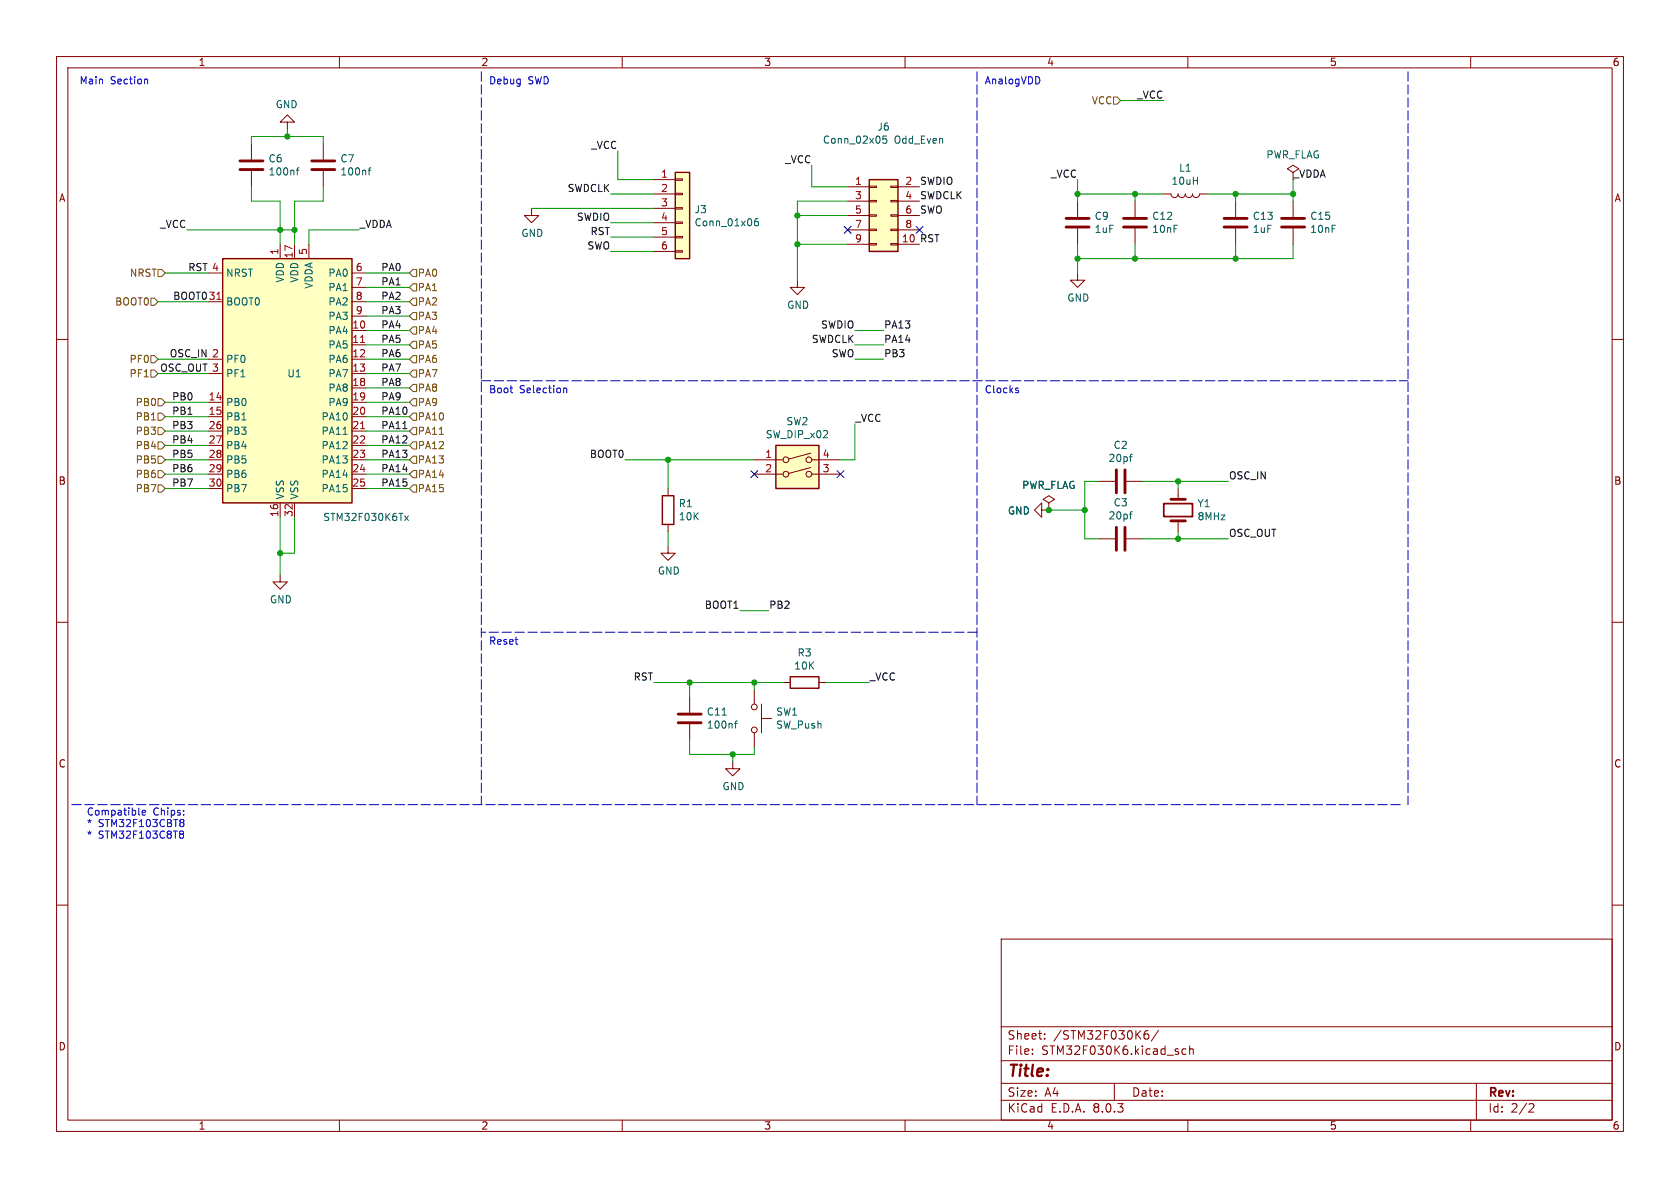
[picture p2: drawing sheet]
<svg xmlns="http://www.w3.org/2000/svg" width="297mm" height="210mm" viewBox="0 0 297 210" stroke-linecap="round" stroke-linejoin="round" font-family="sans-serif">
<g fill="none" stroke="#840000" stroke-width=".18">
<path d="M10 10h277v190h-277zM12 12h273v186h-273zM60 10v2M110 10v2M160 10v2M210 10v2M260 10v2M10 60h2M285 60h2M10 110h2M285 110h2M10 160h2"/>
<path d="M285 160h2M177 166h108v32h-108zM60 198v2M110 198v2M160 198v2M177 194.5h108M177 191.5h108M177 187.5h108M177 181.5h108M182.5 186.3v.1M182.5 185.5v.1M184.7 183.6v.1"/>
<path d="M184.7 182.8v.1M197 191.5v3M203 182.2a.59 .59 0 0 0-.8 .6v.6l.2 .2 .4 .1 .2-.1 .1-.5-.1-.3h-.5l-.3 .3M204.8 182.1l-1.3 2M209.7 185.5l-.5-.1-.2 .3v.4l.1 .2h.6M210 198v2M210.3 185.5l.2-.1 .4 .1 .1 .9M210.3 184.9v1.5M260 198v2M261 191.5v6.5M270.5 195.1l.5 .1 .2 .3-1 1.1h1"/>
</g>
<path d="M137.2 78.7h7.6v7.7h-7.6z" fill="#ffffc2"/>
<g fill="none" stroke="#840000" stroke-width=".18">
<path d="M190.5 35.6v2.8M200.7 35.6v2.8M190.5 48.3v1.2h1.3l-1.3 1.3-1.3-1.3h1.3M190.5 40.4v2.8M200.7 40.4v2.8M118.1 96.5v1.3h1.3l-1.3 1.3-1.3-1.3h1.3M118.1 86.4v1.2M118.1 92.7v1.3M133.3 81.3h5.1M133.3 83.8h5.1M143.3 82.7l-3.9 1M143.3 80.1l-3.9 1.1"/>
<path d="M143.5 81.3h5.1M143.5 83.8h5.1M184.1 90.2v-1.3l-1.2 1.3 1.2 1.2v-1.2h1.3M185.4 88.9l1-.6-1-.7-1 .7 1 .6v1.3M185.4 90.2h.1M194.3 95.3h2.8M194.3 85.1h2.8M199.1 95.3h2.8M199.1 85.1h2.8M49.5 101.6v1.3h1.3l-1.3 1.2-1.2-1.2h1.2"/>
<circle cx="138.9" cy="83.8" r=".51"/>
<circle cx="138.9" cy="81.3" r=".51"/>
<circle cx="143" cy="83.8" r=".51"/>
<circle cx="143" cy="81.3" r=".51"/>
</g>
<path d="M137.2 78.7h7.6v7.7h-7.6zM117.1 87.6h2v5.1h-2z" fill="none" stroke="#840000" stroke-width=".25"/>
<path d="M188.5 38.6h4M198.6 38.6h4.1M188.5 40.1h4M198.6 40.1h4.1M197.4 83.1v4M197.4 93.2v4.1M198.9 83.1v4M198.9 93.2v4.1" fill="none" stroke="#840000" stroke-width=".51"/>
<path d="M199.7 90.9h.4M199.7 80.7h.4M200.1 90.5h-.2M200.1 80.3l-.2 .1" fill="none" stroke="#006464" stroke-width=".18"/>
<path d="M39.4 45.7h22.8v43.2h-22.8z" fill="#ffffc2"/>
<path d="M39.4 45.7h22.8v43.2h-22.8z" fill="none" stroke="#840000" stroke-width=".25"/>
<g fill="none" stroke="#840000" stroke-width=".18">
<path d="M36.8 53.3h2.6M36.8 48.3h2.6M49.5 43.2v2.5M52.1 43.2v2.5M54.6 43.2v2.5M62.2 58.4h2.6M62.2 53.3h2.6M62.2 48.3h2.6M62.2 50.8h2.6M62.2 55.9h2.6M36.8 63.5h2.6M36.8 66h2.6"/>
<path d="M36.8 71.1h2.6M36.8 73.7h2.6M36.8 76.2h2.6M36.8 78.7h2.6M62.2 61h2.6M62.2 63.5h2.6M62.2 66h2.6M62.2 71.1h2.6M62.2 73.7h2.6M62.2 68.6h2.6M62.2 76.2h2.6M62.2 78.7h2.6"/>
<path d="M36.8 81.3h2.6M36.8 83.8h2.6M36.8 86.4h2.6M49.5 88.9v2.5M52.1 88.9v2.5M62.2 81.3h2.6M62.2 83.8h2.6M62.2 86.4h2.6"/>
</g>
<path d="M38.3 52.9h.8M63.7 60.5h.8M63.7 75.8h.8" fill="none" stroke="#a90000" stroke-width=".18"/>
<path d="M60.7 76.8h.7M71.5 91.2l.7 .8M72.2 91.2l-.7 .8" fill="none" stroke="#006464" stroke-width=".18"/>
<path d="M153.7 31.8h5v12.7h-5z" fill="#ffffc2"/>
<g fill="none" stroke="#840000" stroke-width=".18">
<path d="M44.4 25.4v2.8M44.4 30.2v2.8M50.8 21.6h1.3l-1.3-1.3-1.3 1.3h1.3v1.3M57.1 25.4v2.8M57.1 30.2v2.8M149.9 33h3.8M149.9 35.6h3.8M149.9 38.1h3.8M153.7 38h1.2v.2h-1.2zM153.7 35.4h1.2v.3h-1.2zM153.7 32.9h1.2v.2h-1.2zM157.5 38h1.2v.2h-1.2z"/>
<path d="M157.5 35.4h1.2v.3h-1.2zM157.5 32.9h1.2v.2h-1.2zM158.7 33h3.9M158.7 35.6h3.9M158.7 38.1h3.9M149.9 43.2h3.8M149.9 40.6h3.8M153.7 43.1h1.2v.2h-1.2zM153.7 40.5h1.2v.3h-1.2zM157.5 43.1h1.2v.2h-1.2zM157.5 40.5h1.2v.3h-1.2zM158.7 43.2h3.9"/>
<path d="M158.7 40.6h3.9"/>
</g>
<path d="M153.7 31.8h5v12.7h-5z" fill="none" stroke="#840000" stroke-width=".25"/>
<path d="M52.4 30.1h.5M52.9 29.7l-.3 .1v1.1M65.1 30.1h.5M65.6 29.7l-.3 .1v1.1M156.7 24h-.6v.7l.1-.2 .5 .1 .1 .2-.1 .4-.2 .1-.4-.1" fill="none" stroke="#006464" stroke-width=".18"/>
<path d="M42.4 30h4.1M42.4 28.4h4.1M55.1 30h4.1M55.1 28.4h4.1" fill="none" stroke="#840000" stroke-width=".51"/>
<path d="M119.4 30.5h2.5v15.2h-2.5z" fill="#ffffc2"/>
<g fill="none" stroke="#840000" stroke-width=".18">
<path d="M94 36.8v1.3h1.2l-1.2 1.3-1.3-1.3h1.3M115.6 31.8h3.8M115.6 34.3h3.8M115.6 36.8h3.8M115.6 39.4h3.8M119.4 39.2h1.2v.3h-1.2zM119.4 36.7h1.2v.3h-1.2zM119.4 34.2h1.2v.2h-1.2zM119.4 31.6h1.2v.3h-1.2zM205.7 34.3h1.3a.64 .64 0 0 0 .6 .6 .64 .64 0 0 0 .7-.6 .64 .64 0 0 0 .6 .6 .64 .64 0 0 0 .6-.6 .64 .64 0 0 0 .7 .6 .64 .64 0 0 0 .6-.6 .64 .64 0 0 0 .7 .6 .64 .64 0 0 0 .6-.6h1.3M218.4 35.6v2.8M228.6 30.5l1-.7-1-.6-1 .6 1 .7v1.3"/>
<path d="M228.6 35.6v2.8M115.6 41.9h3.8M115.6 44.5h3.8M119.4 44.3h1.2v.3h-1.2zM119.4 41.8h1.2v.2h-1.2zM141 49.5v1.3h1.2l-1.2 1.3-1.3-1.3h1.3M218.4 40.4v2.8M228.6 40.4v2.8M185.4 90.2h.1M208.3 86.4v1.9M208.3 92.1v1.9M121.9 123.2v2.8"/>
<path d="M121.9 128v2.8M129.5 134.6v1.3h1.3l-1.3 1.3-1.2-1.3h1.2M133.3 121.9v2.6M133.3 129.5v2.6M134.6 127h1.8M134.6 124.5v5M138.4 120.7h1.3M144.8 120.7h1.2"/>
<circle cx="133.4" cy="125" r=".51"/>
<circle cx="133.4" cy="129" r=".51"/>
</g>
<path d="M119.4 30.5h2.5v15.2h-2.5zM139.7 119.6h5.1v2.1h-5.1z" fill="none" stroke="#840000" stroke-width=".25"/>
<path d="M134 38.7h-.4a.86 .86 0 0 0 0 1.2l.4-.1 .1-.4-.2-.3-.4 .1-.1 .2M127.7 126.4h.7M129.9 127.9h.4M130.3 127.5l-.3 .1v1.1" fill="none" stroke="#006464" stroke-width=".18"/>
<path d="M216.4 38.6h4.1M226.6 38.6h4M216.4 40.1h4.1M226.6 40.1h4M207 88.3h2.5M207 92.1h2.5M119.9 127.8h4.1M119.9 126.2h4.1" fill="none" stroke="#840000" stroke-width=".51"/>
<path d="M205.7 89h5.1v2.3h-5.1z" fill="none" stroke="#840000" stroke-width=".3"/>
<g fill="none" stroke="#725600" stroke-width=".18">
<path d="M196.8 17.1h.7l.6 .7-.6 .6h-.7zM26.7 52.7h.6l.6 .6-.6 .7h-.6zM27.9 47.6h.7l.6 .7-.6 .6h-.7zM73 57.8h.7v1.3h-.7l-.6-.7zM73 47.6h.7v1.3h-.7l-.6-.6zM73 50.2h.7v1.2h-.7l-.6-.6zM73 52.7h.7v1.3h-.7l-.6-.7zM73 55.2h.7v1.3h-.7l-.6-.6zM26.7 62.9h.6l.6 .6-.6 .6h-.6zM26.7 65.4h.6l.6 .6-.6 .7h-.6zM27.9 70.5h.7l.6 .6-.6 .7h-.7zM27.9 73h.7l.6 .7-.6 .6h-.7z"/>
<path d="M27.9 78.1h.7l.6 .6-.6 .7h-.7zM27.9 75.6h.7l.6 .6-.6 .6h-.7zM73 75.6h.7v1.2h-.7l-.6-.6zM73 78.1h.7v1.3h-.7l-.6-.7zM73 73h.7v1.3h-.7l-.6-.6zM73 67.9h.7v1.3h-.7l-.6-.6zM73 65.4h.7v1.3h-.7l-.6-.7zM73 62.9h.7v1.2h-.7l-.6-.6zM73 60.3h.7v1.3h-.7l-.6-.6zM73 70.5h.7v1.3h-.7l-.6-.7zM77.7 76.8h.7M27.9 83.2h.7l.6 .6-.6 .7h-.7z"/>
<path d="M27.9 85.7h.7l.6 .7-.6 .6h-.7zM27.9 80.6h.7l.6 .7-.6 .6h-.7zM73 83.2h.7v1.3h-.7l-.6-.7zM73 80.6h.7v1.3h-.7l-.6-.6zM73 85.7h.7v1.3h-.7l-.6-.6z"/>
</g>
<path d="M71.2 75.8h.7" fill="none" stroke="#0f0f0f" stroke-width=".18"/>
<g fill="none" stroke="#0000c2" stroke-width=".18">
<path d="M25.7 14l.4 .2v.6M183.7 13.7l.1 .4-.1 .5M90.1 68.6h.5M90.5 69.4h.1M99.6 68.7l.2-.1 .3 .1 .1 .7M99.6 68.6v.8M179.7 68.6l.3 .1M179.7 69l.3 .1 .1 .2-.2 .1h-.2M25.1 143.7l.6-.2v-.2l-.4-.1-.2 .2 .1 .6h.5M32 146.9h.2l.3 .2-.3 .4M32 147.5h.2M32 145.4h.3"/>
<path d="M32.2 147.5l.3 .2v.2l-.2 .2-.3 .1M32.3 145.4l.2 .2v.3l-.1 .2h-.4M32.5 145.2l-.2 .2"/>
</g>
<path d="M85.1 12.7v129.5M172.7 12.7v129.5M248.9 12.7v129.5M85.1 67.3h163.8M172.7 111.8h-87.6M12.7 142.2h234.9" fill="none" stroke="#0000c2" stroke-width=".18" stroke-dasharray="1.7 .6"/>
<g fill="none" stroke="#009600" stroke-width=".18">
<path d="M198.1 17.8h7.6M44.4 25.4v-1.3h12.7v1.3M44.4 33v2.6h5.1v7.6M50.8 22.9v1.2M57.1 33v2.6h-5v7.6M94 36.8h21.6M107.9 34.3h7.7M107.9 39.4h7.7M109.2 26.7v5.1h6.4M141 38.1h8.9M143.5 29.2v3.8h6.4M149.9 35.6h-8.9v13.9"/>
<path d="M190.5 34.3h15.2M190.5 31.8v3.8M200.7 34.3v1.3M213.4 34.3h15.2M218.4 34.3v1.3M228.6 31.8v3.8M27.9 53.3h8.9M29.2 48.3h7.6M33 40.6h19.1M63.5 40.6h-8.9v2.6M64.8 48.3h7.6M64.8 53.3h7.6"/>
<path d="M64.8 50.8h7.6M64.8 58.4h7.6M64.8 55.9h7.6M107.9 41.9h7.7M107.9 44.5h7.7M141 43.2h8.9M151.1 58.4h5.1M190.5 43.2v5.1M200.7 43.2v2.5M218.4 43.2v2.5M228.6 43.2v2.5h-38.1M27.9 66h8.9"/>
<path d="M27.9 63.5h8.9M29.2 73.7h7.6M29.2 76.2h7.6M29.2 78.7h7.6M29.2 71.1h7.6M64.8 66h7.6M64.8 63.5h7.6M64.8 73.7h7.6M64.8 76.2h7.6M64.8 78.7h7.6M64.8 71.1h7.6M64.8 68.6h7.6"/>
<path d="M64.8 61h7.6M151.1 74.9v6.4h-2.5M151.1 63.5h5.1M151.1 61h5.1M29.2 81.3h7.6M29.2 83.8h7.6M29.2 86.4h7.6M49.5 91.4v10.2M52.1 91.4v6.4h-2.6M64.8 81.3h7.6M64.8 83.8h7.6M64.8 86.4h7.6"/>
<path d="M110.5 81.3h22.8M118.1 81.3v5.1M118.1 94v2.5M185.4 90.2h6.4M194.3 85.1h-2.5v10.2h2.5M201.9 95.3h15.3M201.9 85.1h15.3M208.3 85.1v1.3M208.3 94v1.3M130.8 108h5.1M115.6 120.7h22.8M121.9 130.8v2.6h11.4v-1.3"/>
<path d="M121.9 120.7v2.5M129.5 133.4v1.2M133.3 120.7v1.2M146 120.7h7.7"/>
</g>
<path d="M149.3 40l1.2 1.2M150.5 40l-1.2 1.2M162 40l1.2 1.2M163.2 40l-1.2 1.2M132.7 83.2l1.3 1.2M134 83.2l-1.3 1.2M148 83.2l1.2 1.2M149.2 83.2l-1.2 1.2" fill="none" stroke="#000084" stroke-width=".18"/>
<g fill="#009600" stroke="#009600" stroke-width=".18">
<circle cx="228.6" cy="34.3" r=".46"/>
<circle cx="218.4" cy="34.3" r=".46"/>
<circle cx="208.3" cy="95.3" r=".46"/>
<circle cx="218.4" cy="45.7" r=".46"/>
<circle cx="200.7" cy="34.3" r=".46"/>
<circle cx="208.3" cy="85.1" r=".46"/>
<circle cx="49.5" cy="40.6" r=".46"/>
<circle cx="50.8" cy="24.1" r=".46"/>
<circle cx="52.1" cy="40.6" r=".46"/>
<circle cx="49.5" cy="97.8" r=".46"/>
<circle cx="118.1" cy="81.3" r=".46"/>
<circle cx="121.9" cy="120.7" r=".46"/>
<circle cx="129.5" cy="133.4" r=".46"/>
<circle cx="133.3" cy="120.7" r=".46"/>
<circle cx="141" cy="43.2" r=".46"/>
<circle cx="141" cy="38.1" r=".46"/>
<circle cx="190.5" cy="34.3" r=".46"/>
<circle cx="190.5" cy="45.7" r=".46"/>
<circle cx="185.4" cy="90.2" r=".46"/>
<circle cx="200.7" cy="45.7" r=".46"/>
<circle cx="191.8" cy="90.2" r=".46"/>
</g>
<text font-size="2.8" fill="#840000" x="178" y="190.9">Title:</text>
<g font-size="2.1" fill="#840000">
<text x="178" y="184">Sheet:</text>
<text x="186.2" y="184">/STM32F030K6/</text>
<text x="178" y="186.7">File:</text>
<text x="184.1" y="186.7">STM32F030K6.kicad_sch</text>
<text x="178" y="196.9">KiCad</text>
<text x="178" y="194.1">Size:</text>
<text x="184.7" y="194.1">A4</text>
<text x="185.7" y="196.9">E.D.A.</text>
<text x="193.3" y="196.9">8.0.3</text>
<text x="200" y="194.1">Date:</text>
<text x="263" y="194.3">Rev:</text>
<text x="263" y="196.9">Id:</text>
<text x="267.1" y="196.9">2/2</text>
</g>
<g font-size="1.8" fill="#840000">
<text x="35" y="11.9">1</text>
<text x="85" y="11.9">2</text>
<text x="135" y="11.9">3</text>
<text x="185" y="11.9">4</text>
<text x="235" y="11.9">5</text>
<text x="285" y="11.9">6</text>
<text x="10.3" y="35.9">A</text>
<text x="285.3" y="35.9">A</text>
<text x="10.3" y="85.9">B</text>
<text x="285.3" y="85.9">B</text>
<text x="10.3" y="135.9">C</text>
<text x="285.3" y="135.9">C</text>
<text x="10.3" y="185.9">D</text>
<text x="285.3" y="185.9">D</text>
<text x="35" y="199.9">1</text>
<text x="85" y="199.9">2</text>
<text x="135" y="199.9">3</text>
<text x="185" y="199.9">4</text>
<text x="235" y="199.9">5</text>
<text x="285" y="199.9">6</text>
</g>
<g font-size="1.8" fill="#0000c2">
<text x="14" y="15">Main</text>
<text x="19.5" y="15">Section</text>
<text x="86.4" y="15">Debug</text>
<text x="93.3" y="15">SWD</text>
<text x="174" y="15">AnalogVDD</text>
<text x="86.4" y="69.6">Boot</text>
<text x="91.8" y="69.6">Selection</text>
<text x="174" y="69.6">Clocks</text>
<text x="86.4" y="114.1">Reset</text>
<text x="15.2" y="144.3">Compatible</text>
<text x="15.2" y="146.3">*</text>
<text x="15.2" y="148.3">*</text>
<text x="17.4" y="146.3">STM32F103CBT8</text>
<text x="17.4" y="148.3">STM32F103C8T8</text>
<text x="27.1" y="144.3">Chips:</text>
</g>
<g font-size="1.8" fill="#0f0f0f">
<text x="200.9" y="17.5">_VCC</text>
<text x="104.4" y="26.4">_VCC</text>
<text x="138.7" y="28.9">_VCC</text>
<text x="100.2" y="34">SWDCLK</text>
<text x="162.6" y="35.3">SWDCLK</text>
<text x="162.6" y="32.8">SWDIO</text>
<text x="185.7" y="31.5">_VCC</text>
<text x="228.6" y="31.5">_VDDA</text>
<text x="28.2" y="40.4">_VCC</text>
<text x="63.5" y="40.4">_VDDA</text>
<text x="101.9" y="39.1">SWDIO</text>
<text x="104.3" y="41.6">RST</text>
<text x="162.6" y="37.8">SWO</text>
<text x="33.2" y="48">RST 4</text>
<text x="67.3" y="48">PA0</text>
<text x="103.8" y="44.2">SWO</text>
<text x="162.6" y="42.9">RST</text>
<text x="30.5" y="53.1">BOOT031</text>
<text x="67.3" y="50.5">PA1</text>
<text x="67.3" y="53.1">PA2</text>
<text x="67.3" y="58.2">PA4</text>
<text x="67.3" y="55.6">PA3</text>
<text x="145.1" y="58.2">SWDIO</text>
<text x="156.2" y="58.2">PA13</text>
<text x="28.2" y="65.8">OSC_OUT 3</text>
<text x="29.9" y="63.2">OSC_IN 2</text>
<text x="67.3" y="60.7">PA5</text>
<text x="67.3" y="65.8">PA7</text>
<text x="67.3" y="63.2">PA6</text>
<text x="143.4" y="60.7">SWDCLK</text>
<text x="146.9" y="63.2">SWO</text>
<text x="156.2" y="60.7">PA14</text>
<text x="156.2" y="63.2">PB3</text>
<text x="30.3" y="70.9">PB0</text>
<text x="67.3" y="68.3">PA8</text>
<text x="67.3" y="70.9">PA9</text>
<text x="30.3" y="75.9">PB3</text>
<text x="30.3" y="73.4">PB1</text>
<text x="67.3" y="73.4">PA10</text>
<text x="67.3" y="75.9">PA11</text>
<text x="151.1" y="74.7">_VCC</text>
<text x="30.3" y="83.6">PB6</text>
<text x="30.3" y="78.5">PB4</text>
<text x="30.3" y="81">PB5</text>
<text x="67.3" y="81">PA13</text>
<text x="67.3" y="83.6">PA14</text>
<text x="67.3" y="78.5">PA12</text>
<text x="104.2" y="81">BOOT0</text>
<text x="30.3" y="86.1">PB7</text>
<text x="67.3" y="86.1">PA15</text>
<text x="217.2" y="84.8">OSC_IN</text>
<text x="217.2" y="95">OSC_OUT</text>
<text x="124.5" y="107.7">BOOT1</text>
<text x="135.9" y="107.7">PB2</text>
<text x="111.9" y="120.4">RST</text>
<text x="153.7" y="120.4">_VCC</text>
</g>
<g font-size="1.8" fill="#006464">
<text x="48.6" y="19.3">GND</text>
<text x="155" y="23.3">J6</text>
<text x="47.4" y="28.9">C6</text>
<text x="60.1" y="28.9">C7</text>
<text x="145.4" y="25.6">Conn_02x05</text>
<text x="158.1" y="25.6">Odd_Even</text>
<text x="223.8" y="28.2">PWR_FLAG</text>
<text x="47.4" y="31.2">100nf</text>
<text x="60.1" y="31.2">100nf</text>
<text x="207" y="32.9">10uH</text>
<text x="208.3" y="30.6">L1</text>
<text x="122.7" y="37.9">J3</text>
<text x="122.7" y="40.2">Conn_01x06</text>
<text x="193.4" y="39.1">C9</text>
<text x="193.4" y="41.4">1uF</text>
<text x="203.6" y="39.1">C12</text>
<text x="203.6" y="41.4">10nF</text>
<text x="221.4" y="41.4">1uF</text>
<text x="221.4" y="39.1">C13</text>
<text x="231.5" y="39.1">C15</text>
<text x="231.5" y="41.4">10nF</text>
<text x="92.1" y="42.1">GND</text>
<text x="39.9" y="49.1">NRST</text>
<text x="50.4" y="50.1" transform="rotate(-90 50.4 50.1)">VDD</text>
<text x="52.9" y="50.1" transform="rotate(-90 52.9 50.1)">VDD</text>
<text x="55.5" y="51.1" transform="rotate(-90 55.5 51.1)">VDDA</text>
<text x="58" y="49.1">PA0</text>
<text x="58" y="51.7">PA1</text>
<text x="188.6" y="53.5">GND</text>
<text x="39.9" y="54.2">BOOT0</text>
<text x="58" y="59.3">PA4</text>
<text x="58" y="54.2">PA2</text>
<text x="58" y="56.7">PA3</text>
<text x="139.1" y="54.8">GND</text>
<text x="39.9" y="64.4">PF0</text>
<text x="58" y="61.8">PA5</text>
<text x="58" y="64.4">PA6</text>
<text x="39.9" y="72">PB0</text>
<text x="39.9" y="66.9">PF1</text>
<text x="50.7" y="66.9">U1</text>
<text x="58" y="66.9">PA7</text>
<text x="58" y="69.4">PA8</text>
<text x="58" y="72">PA9</text>
<text x="39.9" y="74.5">PB1</text>
<text x="39.9" y="77.1">PB3</text>
<text x="56.7" y="74.5">PA10</text>
<text x="56.7" y="77.1">PA11</text>
<text x="135.3" y="77.7">SW_DIP_x02</text>
<text x="138.9" y="75.4">SW2</text>
<text x="39.9" y="79.6">PB4</text>
<text x="39.9" y="82.1">PB5</text>
<text x="56.7" y="79.6">PA12</text>
<text x="56.7" y="82.1">PA13</text>
<text x="195.9" y="81.9">20pf</text>
<text x="196.8" y="79.6">C2</text>
<text x="39.9" y="84.7">PB6</text>
<text x="39.9" y="87.2">PB7</text>
<text x="50.4" y="88.4" transform="rotate(-90 50.4 88.4)">VSS</text>
<text x="52.9" y="88.4" transform="rotate(-90 52.9 88.4)">VSS</text>
<text x="56.7" y="84.7">PA14</text>
<text x="56.7" y="87.2">PA15</text>
<text x="119.9" y="89.9">R1</text>
<text x="180.6" y="86.6">PWR_FLAG</text>
<text x="196.8" y="89.7">C3</text>
<text x="211.6" y="89.9">Y1</text>
<text x="57" y="92.3">STM32F030K6Tx</text>
<text x="119.9" y="92.2">10K</text>
<text x="178.1" y="91.2">GND</text>
<text x="195.9" y="92">20pf</text>
<text x="211.6" y="92.2">8MHz</text>
<text x="116.2" y="101.8">GND</text>
<text x="47.6" y="106.9">GND</text>
<text x="140.3" y="118.6">10K</text>
<text x="140.9" y="116.3">R3</text>
<text x="124.9" y="126.7">C11</text>
<text x="124.9" y="129">100nf</text>
<text x="137.1" y="126.7">SW1</text>
<text x="137.1" y="129">SW_Push</text>
<text x="127.6" y="139.9">GND</text>
</g>
<g font-size="1.8" fill="#725600">
<text x="192.9" y="18.6">VCC</text>
<text x="22.9" y="49.1">NRST</text>
<text x="73.8" y="49.1">PA0</text>
<text x="73.8" y="51.7">PA1</text>
<text x="20.3" y="54.2">BOOT0</text>
<text x="73.8" y="59.3">PA4</text>
<text x="73.8" y="54.2">PA2</text>
<text x="73.8" y="56.7">PA3</text>
<text x="22.8" y="64.4">PF0</text>
<text x="73.8" y="64.4">PA6</text>
<text x="73.8" y="61.8">PA5</text>
<text x="22.8" y="66.9">PF1</text>
<text x="23.9" y="72">PB0</text>
<text x="73.8" y="69.4">PA8</text>
<text x="73.8" y="66.9">PA7</text>
<text x="73.8" y="72">PA9</text>
<text x="23.9" y="74.5">PB1</text>
<text x="23.9" y="77.1">PB3</text>
<text x="73.8" y="77.1">PA11</text>
<text x="73.8" y="74.5">PA10</text>
<text x="23.9" y="82.1">PB5</text>
<text x="23.9" y="79.6">PB4</text>
<text x="73.8" y="82.1">PA13</text>
<text x="73.8" y="79.6">PA12</text>
<text x="23.9" y="84.7">PB6</text>
<text x="23.9" y="87.2">PB7</text>
<text x="73.8" y="84.7">PA14</text>
<text x="73.8" y="87.2">PA15</text>
</g>
<g font-size="1.8" fill="#a90000">
<text x="116.8" y="31.5">1</text>
<text x="116.8" y="34">2</text>
<text x="151.1" y="32.8">1</text>
<text x="151.1" y="35.3">3</text>
<text x="159.9" y="32.8">2</text>
<text x="159.9" y="35.3">4</text>
<text x="116.8" y="36.6">3</text>
<text x="116.8" y="39.1">4</text>
<text x="116.8" y="41.7">5</text>
<text x="151.1" y="37.8">5</text>
<text x="151.1" y="40.4">7</text>
<text x="159.9" y="37.8">6</text>
<text x="159.9" y="40.4">8</text>
<text x="49.3" y="45.2" transform="rotate(-90 49.3 45.2)">1</text>
<text x="51.8" y="45.8" transform="rotate(-90 51.8 45.8)">17</text>
<text x="54.4" y="45.2" transform="rotate(-90 54.4 45.2)">5</text>
<text x="116.8" y="44.2">6</text>
<text x="151.1" y="42.9">9</text>
<text x="159.3" y="42.9">10</text>
<text x="62.8" y="48">6</text>
<text x="62.8" y="50.5">7</text>
<text x="62.8" y="53.1">8</text>
<text x="62.2" y="58.2">10</text>
<text x="62.8" y="55.6">9</text>
<text x="62.2" y="60.7">11</text>
<text x="62.2" y="63.2">12</text>
<text x="62.2" y="65.8">13</text>
<text x="36.8" y="70.9">14</text>
<text x="62.2" y="68.3">18</text>
<text x="62.2" y="70.9">19</text>
<text x="36.8" y="73.4">15</text>
<text x="36.8" y="75.9">26</text>
<text x="62.2" y="73.4">20</text>
<text x="62.2" y="75.9">21</text>
<text x="36.8" y="78.5">27</text>
<text x="36.8" y="81">28</text>
<text x="36.8" y="83.6">29</text>
<text x="62.2" y="78.5">22</text>
<text x="62.2" y="81">23</text>
<text x="62.2" y="83.6">24</text>
<text x="135.2" y="81">1</text>
<text x="135.2" y="83.6">2</text>
<text x="145.3" y="83.6">3</text>
<text x="145.3" y="81">4</text>
<text x="36.8" y="86.1">30</text>
<text x="62.2" y="86.1">25</text>
<text x="49.3" y="91.5" transform="rotate(-90 49.3 91.5)">16</text>
<text x="51.8" y="91.5" transform="rotate(-90 51.8 91.5)">32</text>
</g>
</svg>
